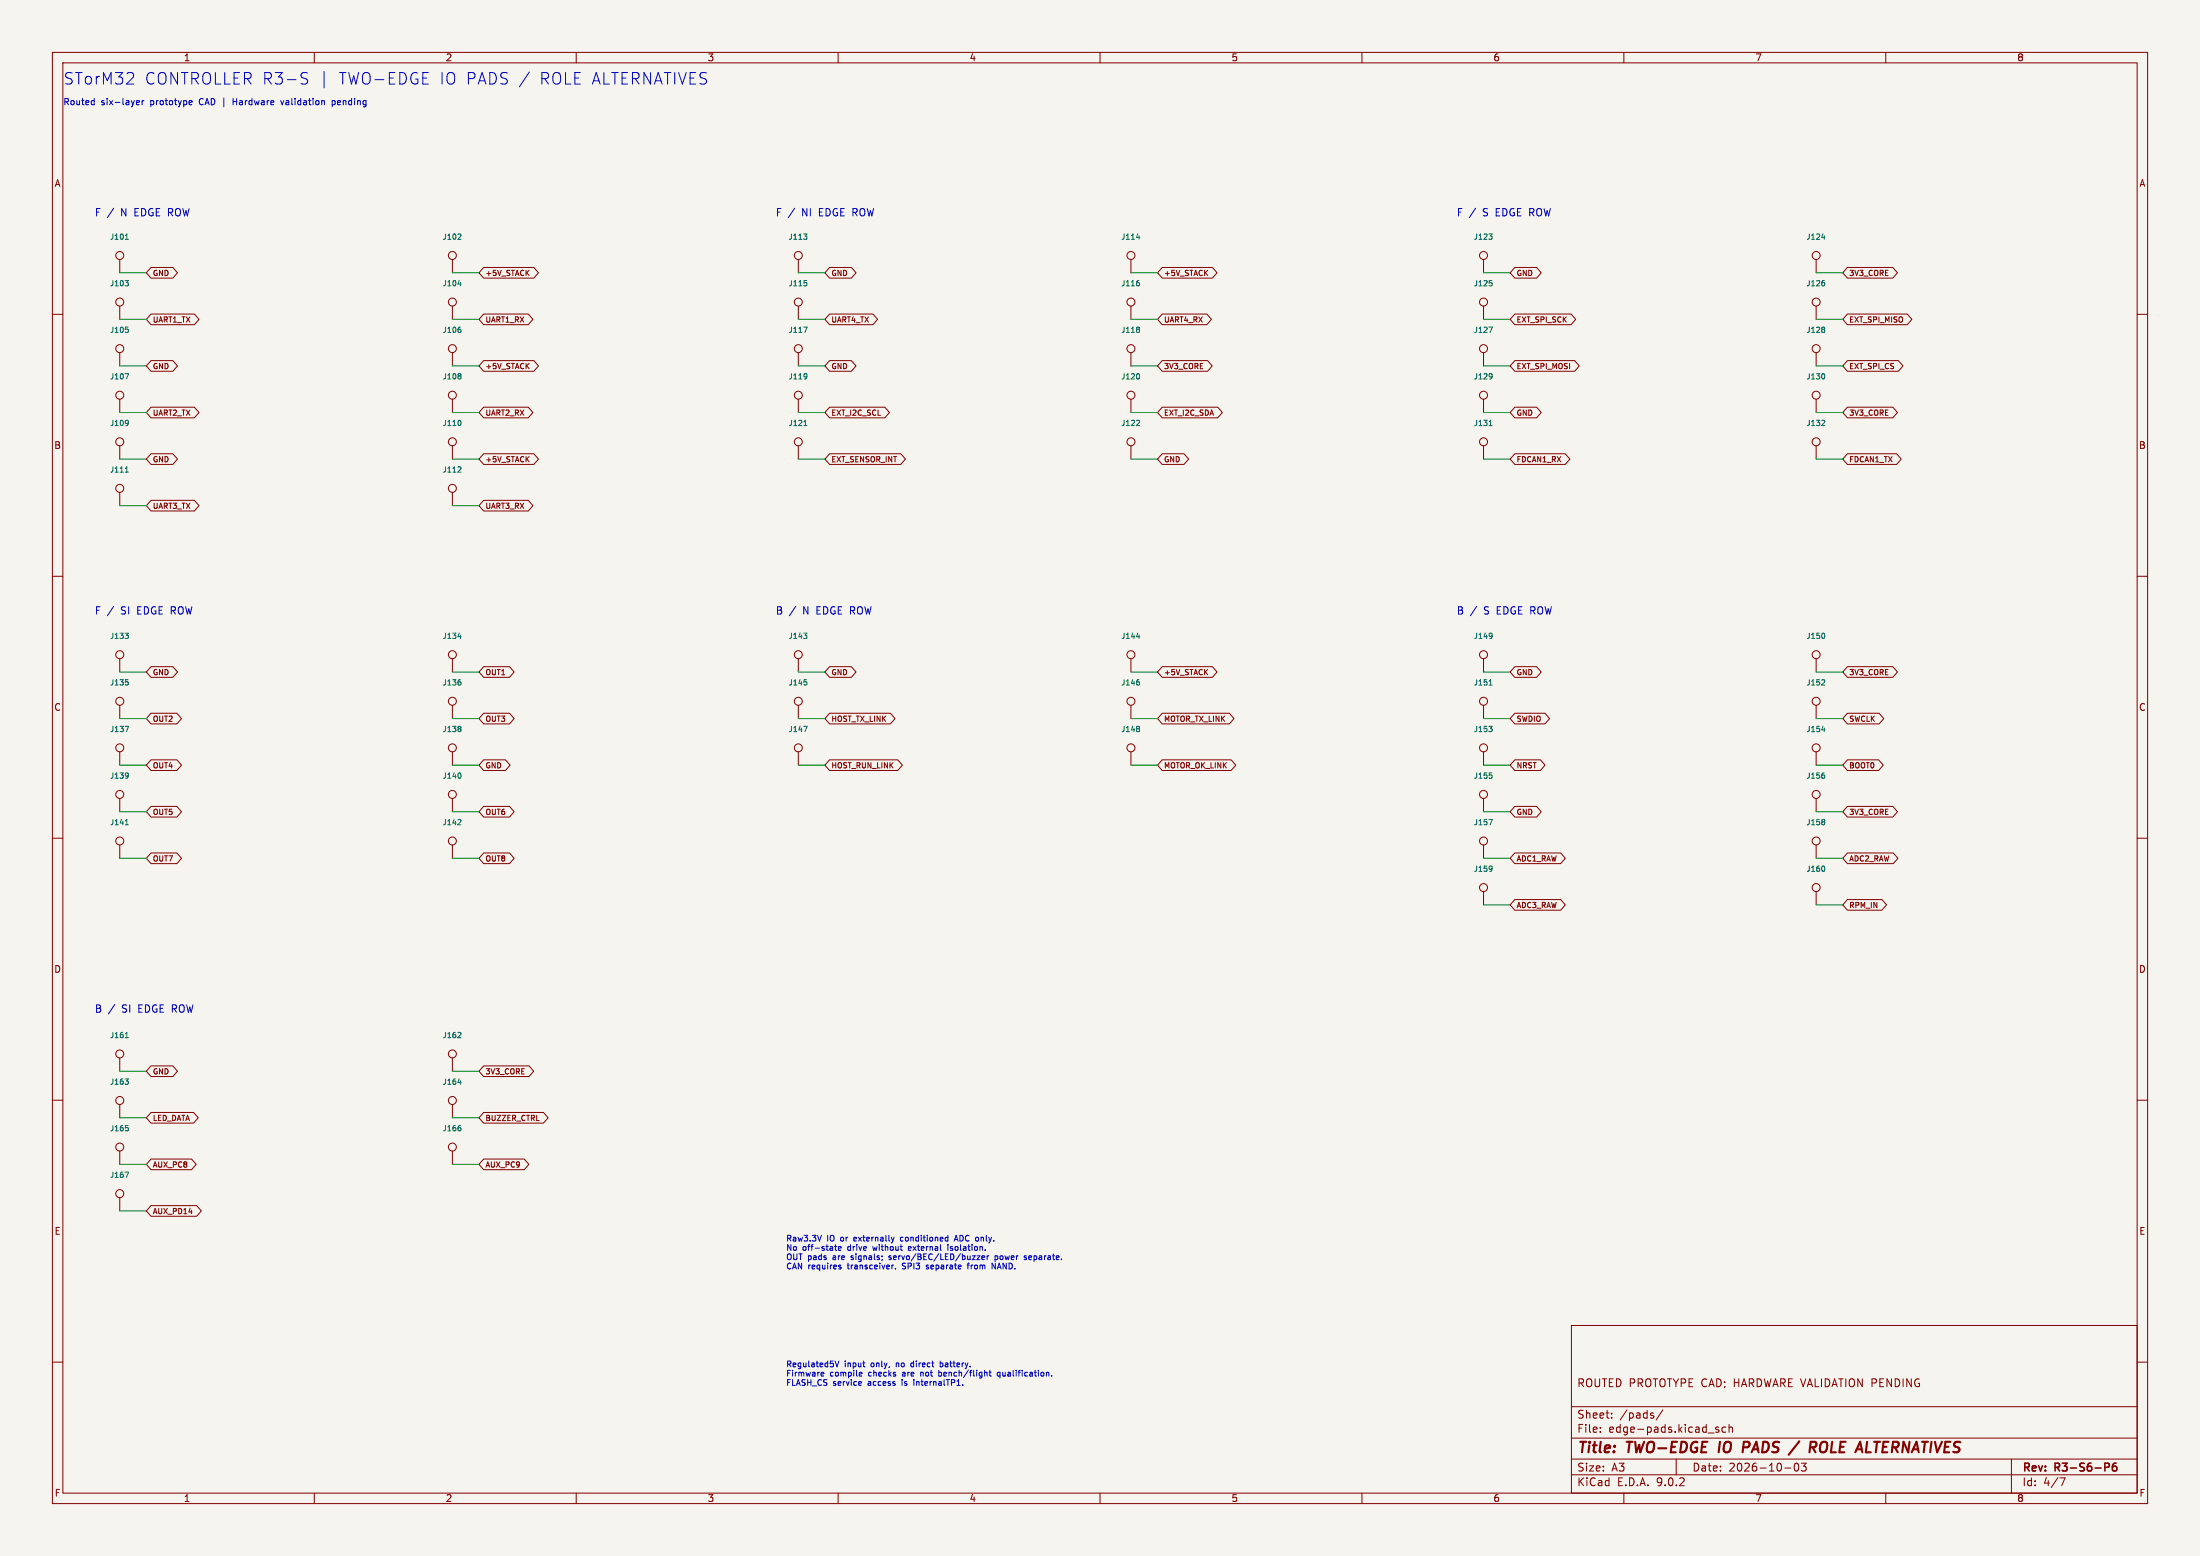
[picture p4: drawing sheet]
<svg xmlns="http://www.w3.org/2000/svg" width="420mm" height="297mm" viewBox="0 0 420 297" stroke-linecap="round" stroke-linejoin="round" font-family="sans-serif">
<path d="M0 0h420v297h-420z" fill="#f5f4ef" stroke="#f5f4ef" stroke-width=".19"/>
<g fill="none" stroke="#840000" stroke-width=".19">
<path d="M10 10h400v277h-400zM12 12h396v273h-396zM60 10v2M110 10v2M160 10v2M210 10v2M260 10v2M310 10v2M360 10v2M22.9 49.5v2.6M22.9 58.4v2.6M28.8 51.1h4.2l.9 1-.9 1h-4.2l-.9-1z"/>
<path d="M28.8 59.9h8.3l.9 1.1-.9 1h-8.3l-.9-1zM86.4 49.5v2.6M86.4 58.4v2.6M92.3 51.1h9.6l.9 1-.9 1h-9.6l-.9-1zM92.3 59.9h8.5l.9 1.1-.9 1h-8.5l-.9-1zM152.4 49.5v2.6M152.4 58.4v2.6M158.4 51.1h4.1l.9 1-.9 1h-4.1l-.9-1zM158.4 59.9h8.2l.9 1.1-.9 1h-8.2l-.9-1zM215.9 49.5v2.6M215.9 58.4v2.6M221.9 51.1h9.6l.8 1-.8 1h-9.6l-.9-1z"/>
<path d="M221.9 59.9h8.5l.9 1.1-.9 1h-8.5l-.9-1zM283.2 49.5v2.6M283.2 58.4v2.6M289.2 51.1h4.1l.9 1-.9 1h-4.1l-.9-1zM289.2 59.9h10.7l.9 1.1-.9 1h-10.7l-.9-1zM346.7 49.5v2.6M346.7 58.4v2.6M352.7 51.1h8.6l.9 1-.9 1h-8.6l-.9-1zM352.7 59.9h11.4l.9 1.1-.9 1h-11.4l-.9-1zM10 60h2M22.9 67.3v2.6M22.9 76.2v2.5"/>
<path d="M28.8 68.8h4.2l.9 1.1-.9 1h-4.2l-.9-1zM28.8 77.7h8.3l.9 1-.9 1.1h-8.3l-.9-1.1zM86.4 67.3v2.6M86.4 76.2v2.5M92.3 77.7h8.5l.9 1-.9 1.1h-8.5l-.9-1.1zM92.3 68.8h9.6l.9 1.1-.9 1h-9.6l-.9-1zM152.4 67.3v2.6M152.4 76.2v2.5M158.4 68.8h4.1l.9 1.1-.9 1h-4.1l-.9-1zM158.4 77.7h10.5l.9 1-.9 1.1h-10.5l-.9-1.1zM215.9 67.3v2.6M215.9 76.2v2.5"/>
<path d="M221.9 68.8h8.6l.9 1.1-.9 1h-8.6l-.9-1zM221.9 77.7h10.6l.9 1-.9 1.1h-10.6l-.9-1.1zM283.2 67.3v2.6M283.2 76.2v2.5M289.2 68.8h11.4l.9 1.1-.9 1h-11.4l-.9-1zM289.2 77.7h4.1l.9 1-.9 1.1h-4.1l-.9-1.1zM346.7 67.3v2.6M346.7 76.2v2.5M352.7 68.8h9.7l.9 1.1-.9 1h-9.7l-.9-1zM352.7 77.7h8.6l.9 1-.9 1.1h-8.6l-.9-1.1zM408 60h2M22.9 85.1v2.5"/>
<path d="M22.9 94v2.5M28.8 86.6h4.2l.9 1-.9 1h-4.2l-.9-1zM28.8 95.5h8.3l.9 1-.9 1h-8.3l-.9-1zM86.4 85.1v2.5M86.4 94v2.5M92.3 95.5h8.5l.9 1-.9 1h-8.5l-.9-1zM92.3 86.6h9.6l.9 1-.9 1h-9.6l-.9-1zM152.4 85.1v2.5M158.4 86.6h13.6l.9 1-.9 1h-13.6l-.9-1zM215.9 85.1v2.5M221.9 86.6h4.1l.9 1-.9 1h-4.1l-.9-1zM283.2 85.1v2.5"/>
<path d="M289.2 86.6h9.6l.9 1-.9 1h-9.6l-.9-1zM346.7 85.1v2.5M352.7 86.6h9.4l.9 1-.9 1h-9.4l-.9-1zM10 110h2M408 110h2M22.9 125.7v2.6M22.9 134.6v2.6M28.8 136.1h5l.9 1.1-.9 1h-5l-.9-1zM28.8 127.3h4.2l.9 1-.9 1h-4.2l-.9-1zM86.4 125.7v2.6M86.4 134.6v2.6M92.3 136.1h5l.9 1.1-.9 1h-5l-.9-1z"/>
<path d="M92.3 127.3h5l.9 1-.9 1h-5l-.9-1zM152.4 125.7v2.6M152.4 134.6v2.6M158.4 136.1h11.6l.9 1.1-.9 1h-11.6l-.9-1zM158.4 127.3h4.1l.9 1-.9 1h-4.1l-.9-1zM215.9 125.7v2.6M215.9 134.6v2.6M221.9 136.1h12.8l.9 1.1-.9 1h-12.8l-.9-1zM221.9 127.3h9.6l.8 1-.8 1h-9.6l-.9-1zM283.2 125.7v2.6M283.2 134.6v2.6M289.2 127.3h4.1l.9 1-.9 1h-4.1l-.9-1z"/>
<path d="M289.2 136.1h5.7l.9 1.1-.9 1h-5.7l-.9-1zM346.7 125.7v2.6M346.7 134.6v2.6M352.7 127.3h8.6l.9 1-.9 1h-8.6l-.9-1zM352.7 136.1h6l.9 1.1-.9 1h-6l-.9-1zM10 160h2M22.9 143.5v2.6M22.9 152.4v2.5M28.8 145h5l.9 1.1-.9 1h-5l-.9-1zM28.8 153.9h5l.9 1-.9 1.1h-5l-.9-1.1zM86.4 143.5v2.6M86.4 152.4v2.5"/>
<path d="M92.3 145h4.2l.9 1.1-.9 1h-4.2l-.9-1zM92.3 153.9h5l.9 1-.9 1.1h-5l-.9-1.1zM152.4 143.5v2.6M158.4 145h13l.9 1.1-.9 1h-13l-.9-1zM215.9 143.5v2.6M221.9 145h13.1l.9 1.1-.9 1h-13.1l-.9-1zM283.2 143.5v2.6M283.2 152.4v2.5M289.2 145h4.9l.9 1.1-.9 1h-4.9l-.9-1zM289.2 153.9h4.1l.9 1-.9 1.1h-4.1l-.9-1.1zM346.7 143.5v2.6M346.7 152.4v2.5"/>
<path d="M352.7 145h5.9l.9 1.1-.9 1h-5.9l-.9-1zM352.7 153.9h8.6l.9 1-.9 1.1h-8.6l-.9-1.1zM408 160h2M22.9 161.3v2.5M28.8 162.8h5l.9 1-.9 1h-5l-.9-1zM86.4 161.3v2.5M92.3 162.8h5l.9 1-.9 1h-5l-.9-1zM283.2 161.3v2.5M283.2 170.2v2.5M289.2 171.7h8.7l.9 1-.9 1h-8.7l-.9-1zM289.2 162.8h8.7l.9 1-.9 1h-8.7l-.9-1zM346.7 161.3v2.5"/>
<path d="M346.7 170.2v2.5M352.7 162.8h8.7l.9 1-.9 1h-8.7l-.9-1zM352.7 171.7h6.6l.9 1-.9 1h-6.6l-.9-1zM10 210h2M22.9 201.9v2.6M22.9 210.8v2.6M22.9 219.7v2.5M28.8 212.3h8.2l.8 1.1-.8 1h-8.2l-.9-1zM28.8 203.5h4.2l.9 1-.9 1h-4.2l-.9-1zM86.4 201.9v2.6M86.4 210.8v2.6M86.4 219.7v2.5"/>
<path d="M92.3 203.5h8.7l.9 1-.9 1h-8.7l-.9-1zM92.3 212.3h11.4l.9 1.1-.9 1h-11.4l-.9-1zM408 210h2M22.9 228.6v2.5M28.8 221.2h7.8l.9 1-.9 1.1h-7.8l-.9-1.1zM28.8 230.1h8.7l.9 1-.9 1.1h-8.7l-.9-1.1zM92.3 221.2h7.8l.9 1-.9 1.1h-7.8l-.9-1.1zM300 253h108v32h-108zM10 260h2M300 278.5h108M300 274.5h108M300 268.5h108"/>
<path d="M305.5 273.2v.2M305.5 272.5v.1M307.7 270.5v.2M307.7 269.8v.1M315.7 270.3v.3M317.4 269.1l-1.2 1.9M320 278.5v3M328.1 272.5l-.4-.1-.2 .2 .1 .2 .5 .2v.3h-.6M329.4 272.5l-.4-.1-.3 .3 .2 .6h.5M330.1 272.5l.2-.1 .4 .1v.9M330.1 271.9v1.5M342.7 279.4l.2-.1a.8 .8 0 0 1 .5 .7 .8 .8 0 0 1-.5 .8l-.2-.2-.2-.4z"/>
<path d="M343.9 279.3h.9l-.5 .6 .4 .1v.6l-.2 .2-.6-.2M384 278.5v6.5M408 260h2M60 285v2M110 285v2M160 285v2M210 285v2M260 285v2M300 281.5h108M310 285v2M340.7 280.2h1.2M360 285v2"/>
<path d="M393.2 282.1h1l-.6 1.5"/>
<circle cx="22.9" cy="57.7" r=".76"/>
<circle cx="22.9" cy="48.8" r=".76"/>
<circle cx="86.4" cy="57.7" r=".76"/>
<circle cx="86.4" cy="48.8" r=".76"/>
<circle cx="152.4" cy="48.8" r=".76"/>
<circle cx="152.4" cy="57.7" r=".76"/>
<circle cx="215.9" cy="48.8" r=".76"/>
<circle cx="215.9" cy="57.7" r=".76"/>
<circle cx="283.2" cy="57.7" r=".76"/>
<circle cx="283.2" cy="48.8" r=".76"/>
<circle cx="346.7" cy="57.7" r=".76"/>
<circle cx="346.7" cy="48.8" r=".76"/>
<circle cx="22.9" cy="66.5" r=".76"/>
<circle cx="22.9" cy="75.4" r=".76"/>
<circle cx="86.4" cy="66.5" r=".76"/>
<circle cx="86.4" cy="75.4" r=".76"/>
<circle cx="152.4" cy="75.4" r=".76"/>
<circle cx="152.4" cy="66.5" r=".76"/>
<circle cx="215.9" cy="66.5" r=".76"/>
<circle cx="215.9" cy="75.4" r=".76"/>
<circle cx="283.2" cy="75.4" r=".76"/>
<circle cx="283.2" cy="66.5" r=".76"/>
<circle cx="346.7" cy="66.5" r=".76"/>
<circle cx="346.7" cy="75.4" r=".76"/>
<circle cx="22.9" cy="84.3" r=".76"/>
<circle cx="22.9" cy="93.2" r=".76"/>
<circle cx="86.4" cy="93.2" r=".76"/>
<circle cx="86.4" cy="84.3" r=".76"/>
<circle cx="152.4" cy="84.3" r=".76"/>
<circle cx="215.9" cy="84.3" r=".76"/>
<circle cx="283.2" cy="84.3" r=".76"/>
<circle cx="346.7" cy="84.3" r=".76"/>
<circle cx="22.9" cy="133.9" r=".76"/>
<circle cx="22.9" cy="125" r=".76"/>
<circle cx="86.4" cy="125" r=".76"/>
<circle cx="86.4" cy="133.9" r=".76"/>
<circle cx="152.4" cy="125" r=".76"/>
<circle cx="152.4" cy="133.9" r=".76"/>
<circle cx="215.9" cy="125" r=".76"/>
<circle cx="215.9" cy="133.9" r=".76"/>
<circle cx="283.2" cy="125" r=".76"/>
<circle cx="283.2" cy="133.9" r=".76"/>
<circle cx="346.7" cy="125" r=".76"/>
<circle cx="346.7" cy="133.9" r=".76"/>
<circle cx="22.9" cy="142.7" r=".76"/>
<circle cx="22.9" cy="151.6" r=".76"/>
<circle cx="86.4" cy="151.6" r=".76"/>
<circle cx="86.4" cy="142.7" r=".76"/>
<circle cx="152.4" cy="142.7" r=".76"/>
<circle cx="215.9" cy="142.7" r=".76"/>
<circle cx="283.2" cy="142.7" r=".76"/>
<circle cx="283.2" cy="151.6" r=".76"/>
<circle cx="346.7" cy="151.6" r=".76"/>
<circle cx="346.7" cy="142.7" r=".76"/>
<circle cx="22.9" cy="160.5" r=".76"/>
<circle cx="86.4" cy="160.5" r=".76"/>
<circle cx="283.2" cy="169.4" r=".76"/>
<circle cx="283.2" cy="160.5" r=".76"/>
<circle cx="346.7" cy="160.5" r=".76"/>
<circle cx="346.7" cy="169.4" r=".76"/>
<circle cx="22.9" cy="218.9" r=".76"/>
<circle cx="22.9" cy="201.2" r=".76"/>
<circle cx="22.9" cy="210.1" r=".76"/>
<circle cx="86.4" cy="201.2" r=".76"/>
<circle cx="86.4" cy="210.1" r=".76"/>
<circle cx="86.4" cy="218.9" r=".76"/>
<circle cx="22.9" cy="227.8" r=".76"/>
</g>
<path d="M401.8 279.3h.6l.3 .3-.2 .4-.7 .1M404 279.3a.59 .59 0 0 0-.7 .6v.6l.1 .2 .4 .1 .2-.2 .1-.5-.1-.2h-.5l-.2 .2" fill="none" stroke="#840000" stroke-width=".3"/>
<path d="M328.3 275.2l-.2 2M332.9 275.2h.8M333.8 276.2l-1 .1M343.5 275.1l-2 2.6M346 276.3l.6 .9M346.4 275.2l.2 .1a.54 .54 0 0 1-.1 .9M348.1 275.2l-.2 .1a1.24 1.24 0 0 0-.1 1.9h.4" fill="none" stroke="#840000" stroke-width=".4"/>
<g fill="none" stroke="#006464" stroke-width=".19">
<path d="M23.9 53.5h.6l-.3 .4M23.9 45.7h.6M24.1 44.8l.1-.1v1M24.4 54l.1 .1-.1 .4M87.4 54.2h.7M87.8 44.7l.2 .2v.2l-.6 .6h.6M153.4 44.7h.6l-.3 .3M153.5 53.5h.5M153.9 53.9l.1 .2v.3l-.1 .2M153.9 45.1l.1 .1-.1 .4M217 45.3h.6M217.3 53.5h.1"/>
<path d="M217.4 53.9l.1 .2v.3l-.1 .2M284.2 44.7h.7l-.4 .3M284.3 53.5h.5M284.7 53.9l.2 .2v.3l-.2 .2M284.8 45.1l.1 .1-.1 .4M347.8 45.3h.6M348.1 53.5h.2M348.2 53.9l.2 .2v.3l-.2 .2M23.9 71.3h.7l-.5 1M24 62.4h.5M24.3 62.8l.2 .2v.3l-.2 .2M87.7 62.4h.2"/>
<path d="M87.8 62.8l.2 .2v.3l-.2 .2M87.8 71.3l.2 .2-.2 .3 .2 .4-.2 .1M153.4 62.4h.7l-.4 1.1M153.9 71.3l.1 .2-.1 .7M154 71.8l-.1 .2M217.4 62.4l.1 .2-.1 .3 .1 .4-.1 .2M217.4 71.4l.1 .3-.1 .6M284.2 62.4h.7l-.4 1.1M284.7 71.3l.2 .2-.2 .7M284.9 71.8l-.2 .2M348.2 62.4l.2 .2-.2 .3 .2 .4-.2 .2M348.2 71.4l.2 .3-.2 .6"/>
<path d="M23.9 90.1h.6M24.1 89.3l.1-.2v1M24.3 80.2l.2 .2-.1 .7M24.5 80.7l-.2 .1M87.8 89.1l.2 .2v.2l-.6 .6h.6M87.9 80.3l.1 .3-.1 .6M153.5 81.2h.5M153.7 80.4l.1-.2v1M217.4 80.2l.1 .2v.3l-.6 .5h.6M284.3 81.2h.6M284.5 80.4l.1-.2v1M348.2 80.2l.2 .2-.1 .3-.6 .5h.7"/>
<path d="M23.9 120.9h.6l-.3 .3M23.9 138.6h.7l-.5 1.1M24 129.7h.5M24.3 130.1l.2 .2v.3l-.2 .2M24.4 121.3l.1 .1-.1 .4M87.4 121.5h.7M87.7 129.7h.2M87.8 138.6l.2 .2-.2 .3 .2 .4-.2 .2M87.8 130.1l.2 .2v.3l-.2 .2M153.4 120.9h.6l-.3 .3M153.4 138.6h.7l-.4 1.1M153.5 129.7h.5"/>
<path d="M153.9 130.1l.1 .2v.3l-.1 .2M153.9 121.3l.1 .1-.1 .4M217 121.5h.6M217.3 129.7h.1M217.4 130.1l.1 .2v.3l-.1 .2M217.4 138.6l.1 .2-.1 .3 .1 .4-.1 .2M284.2 138.6h.7l-.4 .4M284.3 130.8h.6M284.5 129.9l.1-.2v1.1M284.7 120.9l.2 .2-.2 .7M284.8 139.1l.1 .1-.1 .4M284.9 121.3l-.2 .2"/>
<path d="M347.8 139.3h.6M348.2 129.7l.2 .2-.1 .3-.6 .6h.7M348.2 120.9l.2 .3-.2 .6M23.9 157.4h.6M24.1 156.6l.1-.2v1M24.3 147.5l.2 .2-.1 .7M24.5 148l-.2 .2M87.8 156.4l.2 .2v.3l-.6 .5h.6M87.9 147.6l.1 .3-.1 .6M284.2 156.4h.7l-.4 1M284.3 147.5h.5M284.7 147.9l.2 .2v.3l-.2 .1"/>
<path d="M348.1 147.5h.2M348.2 147.9l.2 .2v.3l-.2 .1M348.2 156.4l.2 .2-.2 .3 .2 .3-.2 .2M284.7 165.3l.2 .2-.2 .7M284.9 165.7l-.2 .2M348.2 165.4l.2 .3-.2 .6M23.9 198.1h.6M24.1 197.2l.1-.1v1M87.8 197.1l.2 .2v.2l-.6 .6h.6M23.9 205.9h.6l-.3 .4M24 214.8h.5M24.3 215.2l.2 .2v.3l-.2 .2"/>
<path d="M24.4 206.4l.1 .1-.1 .4M87.4 206.6h.7M87.7 214.8h.2M87.8 215.2l.2 .2v.3l-.2 .2M23.9 223.7h.7l-.5 1"/>
</g>
<g fill="none" stroke="#009600" stroke-width=".19">
<path d="M22.9 52.1h5M86.4 52.1h5M152.4 52.1h5.1M215.9 52.1h5.1M283.2 52.1h5.1M346.7 52.1h5.1M22.9 69.9h5M22.9 61h5M22.9 78.7h5M86.4 69.9h5M86.4 61h5M86.4 78.7h5"/>
<path d="M152.4 69.9h5.1M152.4 61h5.1M152.4 78.7h5.1M215.9 69.9h5.1M215.9 61h5.1M215.9 78.7h5.1M283.2 69.9h5.1M283.2 61h5.1M283.2 78.7h5.1M346.7 69.9h5.1M346.7 61h5.1M346.7 78.7h5.1"/>
<path d="M22.9 96.5h5M22.9 87.6h5M86.4 96.5h5M86.4 87.6h5M152.4 87.6h5.1M215.9 87.6h5.1M283.2 87.6h5.1M346.7 87.6h5.1M22.9 128.3h5M22.9 137.2h5M86.4 128.3h5M86.4 137.2h5"/>
<path d="M152.4 128.3h5.1M152.4 137.2h5.1M215.9 128.3h5.1M215.9 137.2h5.1M283.2 128.3h5.1M283.2 137.2h5.1M346.7 128.3h5.1M346.7 137.2h5.1M22.9 146.1h5M22.9 154.9h5M86.4 146.1h5M86.4 154.9h5"/>
<path d="M152.4 146.1h5.1M215.9 146.1h5.1M283.2 146.1h5.1M283.2 154.9h5.1M346.7 146.1h5.1M346.7 154.9h5.1M22.9 163.8h5M86.4 163.8h5M283.2 163.8h5.1M283.2 172.7h5.1M346.7 163.8h5.1M346.7 172.7h5.1"/>
<path d="M22.9 204.5h5M22.9 213.4h5M86.4 204.5h5M86.4 213.4h5M22.9 222.2h5M22.9 231.1h5M86.4 222.2h5"/>
</g>
<g fill="none" stroke="#0000c2" stroke-width=".19">
<path d="M17.9 19.2l.1 .1M18 18.8v1.2M18 19.9l-.1 .1M26.1 19.9h.5M26.1 19.3l.3-.1 .2 .3-.6 .1M27.1 19.2v.8M27.5 19.2l-.4 .2M36.3 19.2l.3 .1 .1 .2-.6 .1M36.6 19.9l-.3 .1M44.5 18.8v1.2M44.5 19.4h.7M53.6 19.2l.3 .8 .3-.8"/>
<path d="M57.7 14.8l.2 .1a.81 .81 0 0 1 .8 .5 .56 .56 0 0 1-.4 .6h-.5M57.7 14l.2-.2 .8 .2M61.9 13.6v3.2M63.4 19.3l.4-.1 .2 .2-.1 .5h-.5M63.4 19.2v1.2M101 13.7l-1.8 2.9M156.8 235.8l-.4 1.1M159.3 237.9h.4M159.5 237.6v.9l.2 .2M160.1 238.3l.5-.1-.1-.2-.3-.1-.1 .2v.5h.4M169.8 239.7l-.1 .2 .1 .2M170.7 236.2l-.3 .7"/>
<path d="M172.1 236.2l-.2 .2v.3l.2 .2M173.8 237.9l-.4 .2 .1 .5 .3 .1M173.9 238.2l-.5 .1M180.6 236.2h.4M181 235.8v1.1M181 236.8l-.4 .1M181 237.6v.1M181 237.9v.8M182.2 236.9l.3-1.1 .4 1.1M182.3 236.6h.5M186.5 239.7h.6l-.6 .7h.6M188.4 239.7v.7"/>
<path d="M188.8 239.7l-.4 .2M190 239.8h.4M190 239.7v1.1M195.9 239.8l-.2-.1-.2 .2 .1 .1 .3 .1v.3h-.4M159.4 259.8l.4 1.1 .4-1.1M160.3 241.8l.2 .1 .1 .1-.4 .2M160.3 241.5h.2M169.7 240.4h.3M170.6 241.5l-.3 .2M170.9 242.1v.1M176.8 242.2h.3M177 241.5l-.2 .1 .2 .2"/>
<path d="M179.5 259.8v1.1M184.6 241.5h.4M184.8 241.3v.9M187.4 240.1l.6-.1-.1-.2-.3-.1-.2 .2 .1 .5h.4M190 240.4h.4M190 241.1v1.1l-.6-1.1v1.1M156.8 262.6h.4M157.3 262.1v.1l-.5 .1M164.3 263.7l.2 .3-.6 .1M164.4 264.4h-.1M164.5 262.6l-.3 .1M164.6 262.1v.1l-.6 .1"/>
<path d="M164.7 260.2h.4M165 260.9h.1M174.1 260.2l-.2 .2v.3l.2 .2M174.5 263.7v.7M175.8 261.9v.8M175.9 261.9l-.1 .1M179.2 262.6h.4M179.2 261.6v1.1M179.2 262h.4M179.5 260.2h.4M179.5 260.8h.4M183.8 264.3v.1"/>
<path d="M188.3 261.9l.1 .2v.6M188.8 261.9h.4M189 261.6v.9l.2 .2M190.9 262l-.3-.1-.2 .2 .1 .5h.4M190.9 261.9v1.1M200.8 262.6v.1"/>
</g>
<g font-size="3.1" fill="#0000c2">
<text x="12" y="16.4">STorM32</text>
<text x="27.5" y="16.4">CONTROLLER R3-S</text>
<text x="64.6" y="16.4">TWO-EDGE</text>
<text x="83.8" y="16.4">IO PADS /</text>
<text x="103" y="16.4">ROLE ALTERNATIVES</text>
</g>
<g font-size="2.8" fill="#840000">
<text x="301" y="277.9">Title:</text>
<text x="310.6" y="277.9">TWO-EDGE</text>
<text x="329" y="277.9">IO</text>
<text x="334.3" y="277.9">PADS</text>
<text x="344.3" y="277.9">/</text>
<text x="348.7" y="277.9">ROLE ALTERNATIVES</text>
</g>
<g font-size="2.1" fill="#840000">
<text x="301" y="265">ROUTED PROTOTYPE CAD; HARDWARE VALIDATION PENDING</text>
<text x="301" y="273.7">File:</text>
<text x="301" y="271">Sheet:</text>
<text x="307.1" y="273.7">edge-pads.kicad_sch</text>
<text x="309.2" y="271">/pads/</text>
<text x="301" y="281.1">Size:</text>
<text x="307.6" y="281.1">A3</text>
<text x="323" y="281.1">Date:</text>
<text x="330" y="281.1">2026-10-03</text>
<text x="386" y="281.3">Rev:</text>
<text x="392.4" y="281.3">R3-S6-P6</text>
<text x="301" y="283.9">KiCad</text>
<text x="308.7" y="283.9">E.D.A.</text>
<text x="316.3" y="283.9">9.0.2</text>
<text x="386" y="283.9">Id:</text>
<text x="390.1" y="283.9">4/7</text>
</g>
<g font-size="1.9" fill="#0000c2">
<text x="18" y="41.6">F /</text>
<text x="23.2" y="41.6">N EDGE ROW</text>
<text x="148" y="41.6">F /</text>
<text x="153.2" y="41.6">NI</text>
<text x="156.5" y="41.6">EDGE ROW</text>
<text x="278" y="41.6">F /</text>
<text x="283.2" y="41.6">S EDGE ROW</text>
<text x="18" y="117.6">F /</text>
<text x="23.2" y="117.6">SI</text>
<text x="26.4" y="117.6">EDGE ROW</text>
<text x="148" y="117.6">B /</text>
<text x="153.4" y="117.6">N EDGE ROW</text>
<text x="278" y="117.6">B /</text>
<text x="283.4" y="117.6">S EDGE ROW</text>
<text x="18" y="193.6">B /</text>
<text x="23.4" y="193.6">SI</text>
<text x="26.6" y="193.6">EDGE ROW</text>
</g>
<g font-size="1.8" fill="#840000">
<text x="35" y="11.9">1</text>
<text x="85" y="11.9">2</text>
<text x="135" y="11.9">3</text>
<text x="185" y="11.9">4</text>
<text x="235" y="11.9">5</text>
<text x="285" y="11.9">6</text>
<text x="335" y="11.9">7</text>
<text x="385" y="11.9">8</text>
<text x="10.3" y="35.9">A</text>
<text x="408.3" y="35.9">A</text>
<text x="10.3" y="85.9">B</text>
<text x="408.2" y="85.9">B</text>
<text x="10.3" y="135.9">C</text>
<text x="408.2" y="135.9">C</text>
<text x="10.3" y="185.9">D</text>
<text x="408.2" y="185.9">D</text>
<text x="10.3" y="235.9">E</text>
<text x="408.3" y="235.9">E</text>
<text x="10.3" y="285.9">F</text>
<text x="35" y="286.9">1</text>
<text x="85" y="286.9">2</text>
<text x="135" y="286.9">3</text>
<text x="185" y="286.9">4</text>
<text x="235" y="286.9">5</text>
<text x="285" y="286.9">6</text>
<text x="335" y="286.9">7</text>
<text x="385" y="286.9">8</text>
<text x="408.3" y="285.9">F</text>
</g>
<g font-size="1.7" fill="#0000c2">
<text x="12" y="20.4">Routed</text>
<text x="19.3" y="20.4">six-layer</text>
<text x="28.8" y="20.4">prototype</text>
<text x="38.4" y="20.4">CAD |</text>
<text x="45.2" y="20.4">Hardware</text>
<text x="54.6" y="20.4">validation</text>
<text x="64.5" y="20.4">pending</text>
</g>
<g font-size="1.5" fill="#0000c2">
<text x="150" y="237.3">Raw3.3V</text>
<text x="150" y="239.1">No</text>
<text x="153.2" y="239.1">off-state</text>
<text x="157.9" y="237.3">IO</text>
<text x="160.6" y="237.3">or</text>
<text x="162" y="239.1">drive</text>
<text x="163.4" y="237.3">externally</text>
<text x="167.1" y="239.1">without</text>
<text x="172.5" y="237.3">conditioned</text>
<text x="174" y="239.1">external</text>
<text x="181.8" y="239.1">isolation.</text>
<text x="183.1" y="237.3">ADC only.</text>
<text x="150" y="240.8">OUT pads</text>
<text x="150" y="242.6">CAN requires</text>
<text x="159.2" y="240.8">are</text>
<text x="162" y="242.6">transceiver.</text>
<text x="162.9" y="240.8">signals;</text>
<text x="170.3" y="240.8">servo/BEC/LED/buzzer</text>
<text x="172.7" y="242.6">SPI3</text>
<text x="177.5" y="242.6">separate</text>
<text x="185.6" y="242.6">from</text>
<text x="190.4" y="242.6">NAND.</text>
<text x="190.8" y="240.8">power</text>
<text x="196.6" y="240.8">separate.</text>
<text x="150" y="261.3">Regulated5V</text>
<text x="150" y="263.1">Firmware</text>
<text x="158.5" y="263.1">compile</text>
<text x="161.2" y="261.3">input</text>
<text x="166" y="263.1">checks</text>
<text x="166.5" y="261.3">only,</text>
<text x="171.5" y="261.3">no</text>
<text x="172.7" y="263.1">are</text>
<text x="174.5" y="261.3">direct</text>
<text x="176.4" y="263.1">not</text>
<text x="180" y="263.1">bench/flight</text>
<text x="180.3" y="261.3">battery.</text>
<text x="191.5" y="263.1">qualification.</text>
<text x="150" y="264.8">FLASH_CS</text>
<text x="159" y="264.8">service</text>
<text x="165.9" y="264.8">access</text>
<text x="172.6" y="264.8">is</text>
<text x="175" y="264.8">internalTP1.</text>
</g>
<g font-size="1.4" fill="#006464">
<text x="20.9" y="45.9">J101</text>
<text x="84.4" y="45.9">J102</text>
<text x="150.4" y="45.9">J113</text>
<text x="213.9" y="45.9">J114</text>
<text x="281.2" y="45.9">J123</text>
<text x="344.7" y="45.9">J124</text>
<text x="20.9" y="54.8">J103</text>
<text x="84.4" y="54.8">J104</text>
<text x="150.4" y="54.8">J115</text>
<text x="213.9" y="54.8">J116</text>
<text x="281.2" y="54.8">J125</text>
<text x="344.7" y="54.8">J126</text>
<text x="20.9" y="63.7">J105</text>
<text x="84.4" y="63.7">J106</text>
<text x="150.4" y="63.7">J117</text>
<text x="213.9" y="63.7">J118</text>
<text x="281.2" y="63.7">J127</text>
<text x="344.7" y="63.7">J128</text>
<text x="20.9" y="72.6">J107</text>
<text x="84.4" y="72.6">J108</text>
<text x="150.4" y="72.6">J119</text>
<text x="213.9" y="72.6">J120</text>
<text x="281.2" y="72.6">J129</text>
<text x="344.7" y="72.6">J130</text>
<text x="20.9" y="81.5">J109</text>
<text x="84.4" y="81.5">J110</text>
<text x="150.4" y="81.5">J121</text>
<text x="213.9" y="81.5">J122</text>
<text x="281.2" y="81.5">J131</text>
<text x="344.7" y="81.5">J132</text>
<text x="20.9" y="90.4">J111</text>
<text x="84.4" y="90.4">J112</text>
<text x="20.9" y="122.1">J133</text>
<text x="84.4" y="122.1">J134</text>
<text x="150.4" y="122.1">J143</text>
<text x="213.9" y="122.1">J144</text>
<text x="281.2" y="122.1">J149</text>
<text x="344.7" y="122.1">J150</text>
<text x="20.9" y="131">J135</text>
<text x="84.4" y="131">J136</text>
<text x="150.4" y="131">J145</text>
<text x="213.9" y="131">J146</text>
<text x="281.2" y="131">J151</text>
<text x="344.7" y="131">J152</text>
<text x="20.9" y="139.9">J137</text>
<text x="84.4" y="139.9">J138</text>
<text x="150.4" y="139.9">J147</text>
<text x="213.9" y="139.9">J148</text>
<text x="281.2" y="139.9">J153</text>
<text x="344.7" y="139.9">J154</text>
<text x="20.9" y="148.8">J139</text>
<text x="84.4" y="148.8">J140</text>
<text x="281.2" y="148.8">J155</text>
<text x="344.7" y="148.8">J156</text>
<text x="20.9" y="157.7">J141</text>
<text x="84.4" y="157.7">J142</text>
<text x="281.2" y="157.7">J157</text>
<text x="344.7" y="157.7">J158</text>
<text x="281.2" y="166.6">J159</text>
<text x="344.7" y="166.6">J160</text>
<text x="20.9" y="198.3">J161</text>
<text x="84.4" y="198.3">J162</text>
<text x="20.9" y="207.2">J163</text>
<text x="84.4" y="207.2">J164</text>
<text x="20.9" y="216.1">J165</text>
<text x="84.4" y="216.1">J166</text>
<text x="20.9" y="225">J167</text>
</g>
<g font-size="1.4" fill="#840000">
<text x="29.1" y="52.9">GND</text>
<text x="92.6" y="52.9">+5V_STACK</text>
<text x="158.6" y="52.9">GND</text>
<text x="222.1" y="52.9">+5V_STACK</text>
<text x="289.4" y="52.9">GND</text>
<text x="352.9" y="52.9">3V3_CORE</text>
<text x="29.1" y="61.8">UART1_TX</text>
<text x="92.6" y="61.8">UART1_RX</text>
<text x="158.6" y="61.8">UART4_TX</text>
<text x="222.1" y="61.8">UART4_RX</text>
<text x="289.4" y="61.8">EXT_SPI_SCK</text>
<text x="352.9" y="61.8">EXT_SPI_MISO</text>
<text x="29.1" y="70.7">GND</text>
<text x="92.6" y="70.7">+5V_STACK</text>
<text x="158.6" y="70.7">GND</text>
<text x="222.1" y="70.7">3V3_CORE</text>
<text x="289.4" y="70.7">EXT_SPI_MOSI</text>
<text x="352.9" y="70.7">EXT_SPI_CS</text>
<text x="29.1" y="79.5">UART2_TX</text>
<text x="92.6" y="79.5">UART2_RX</text>
<text x="158.6" y="79.5">EXT_I2C_SCL</text>
<text x="222.1" y="79.5">EXT_I2C_SDA</text>
<text x="289.4" y="79.5">GND</text>
<text x="352.9" y="79.5">3V3_CORE</text>
<text x="29.1" y="88.4">GND</text>
<text x="92.6" y="88.4">+5V_STACK</text>
<text x="158.6" y="88.4">EXT_SENSOR_INT</text>
<text x="222.1" y="88.4">GND</text>
<text x="289.4" y="88.4">FDCAN1_RX</text>
<text x="352.9" y="88.4">FDCAN1_TX</text>
<text x="29.1" y="97.3">UART3_TX</text>
<text x="92.6" y="97.3">UART3_RX</text>
<text x="29.1" y="129.1">GND</text>
<text x="92.6" y="129.1">OUT1</text>
<text x="158.6" y="129.1">GND</text>
<text x="222.1" y="129.1">+5V_STACK</text>
<text x="289.4" y="129.1">GND</text>
<text x="352.9" y="129.1">3V3_CORE</text>
<text x="29.1" y="138">OUT2</text>
<text x="92.6" y="138">OUT3</text>
<text x="158.6" y="138">HOST_TX_LINK</text>
<text x="222.1" y="138">MOTOR_TX_LINK</text>
<text x="289.4" y="138">SWDIO</text>
<text x="352.9" y="138">SWCLK</text>
<text x="29.1" y="146.9">OUT4</text>
<text x="92.6" y="146.9">GND</text>
<text x="158.6" y="146.9">HOST_RUN_LINK</text>
<text x="222.1" y="146.9">MOTOR_OK_LINK</text>
<text x="289.4" y="146.9">NRST</text>
<text x="352.9" y="146.9">BOOT0</text>
<text x="29.1" y="155.7">OUT5</text>
<text x="92.6" y="155.7">OUT6</text>
<text x="289.4" y="155.7">GND</text>
<text x="352.9" y="155.7">3V3_CORE</text>
<text x="29.1" y="164.6">OUT7</text>
<text x="92.6" y="164.6">OUT8</text>
<text x="289.4" y="164.6">ADC1_RAW</text>
<text x="352.9" y="164.6">ADC2_RAW</text>
<text x="289.4" y="173.5">ADC3_RAW</text>
<text x="352.9" y="173.5">RPM_IN</text>
<text x="29.1" y="205.3">GND</text>
<text x="92.6" y="205.3">3V3_CORE</text>
<text x="29.1" y="214.2">LED_DATA</text>
<text x="92.6" y="214.2">BUZZER_CTRL</text>
<text x="29.1" y="223.1">AUX_PC8</text>
<text x="92.6" y="223.1">AUX_PC9</text>
<text x="29.1" y="231.9">AUX_PD14</text>
</g>
</svg>
